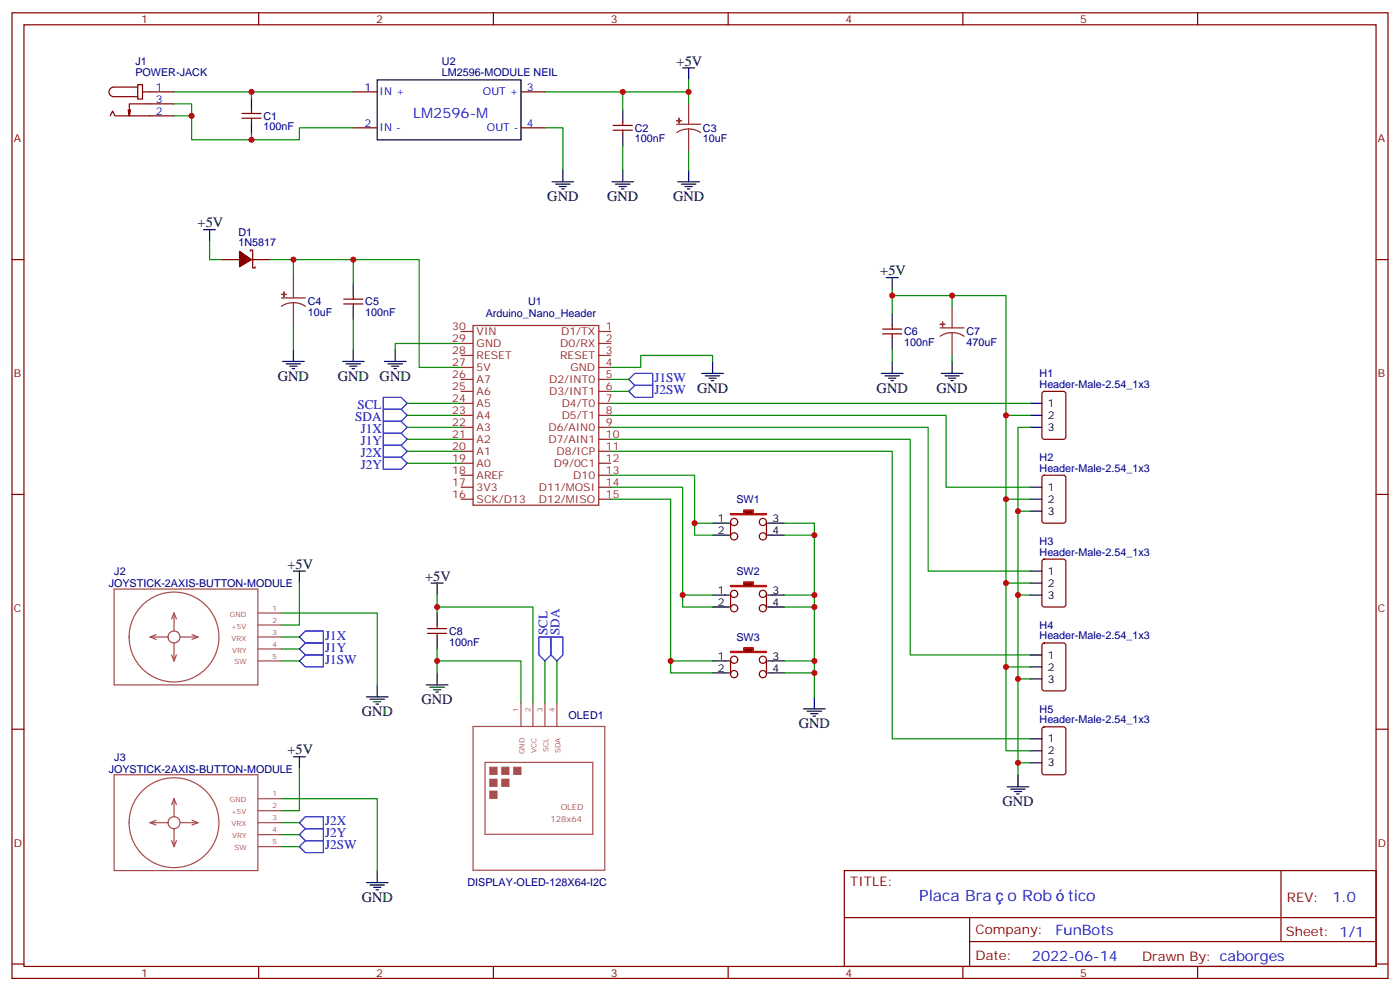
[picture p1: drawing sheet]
<svg xmlns="http://www.w3.org/2000/svg" width="412mm" height="292mm" viewBox="0 0 412 292" stroke-linecap="round" stroke-linejoin="round" font-family="sans-serif">
<g fill="none" stroke="#870000" stroke-width=".35">
<path d="M3.5 3.8h405.4v284.3h-405.4zM7.1 7.3h398.2v277.3h-398.2zM76.2 3.8v3.5M145.3 3.8v3.5M214.5 3.8v3.5M283.6 3.8v3.5M352.8 3.8v3.5M104.1 27.1h7M104.1 37.6h7M153.5 27.1h7M153.5 37.6h7M3.5 76.4h3.6"/>
<path d="M405.3 76.4h3.6M307.2 115.5l.4-.2h5.7l.6 .4 .1 13-.5 .6-5.9 .1-.6-.5-.1-12.9zM3.5 145.6h3.6M307.2 140.2l.4-.3h5.7l.6 .5 .1 13-.5 .6-5.9 .1-.6-.5-.1-12.9zM405.3 145.6h3.6M307.2 164.8l.4-.2h5.7l.6 .5 .1 12.9-.5 .7-5.9 .1-.6-.5-.1-13zM307.2 189.5l.4-.2h5.7l.6 .5 .1 12.9-.5 .7h-5.9l-.6-.4-.1-13zM3.5 214.7h3.6M307.2 214.2l.4-.2h5.7l.6 .5 .1 12.9-.5 .7h-5.9l-.6-.4-.1-13zM405.3 214.7h3.6M248.7 256.4h156.6v28.2h-156.6zM377.3 256.4v20.9"/>
<path d="M248.7 270.2h156.5M285.6 277.3h119.6M285.6 270.2v14.1M3.5 283.9h3.6M76.2 284.6v3.5M145.3 284.6v3.5M214.5 284.6v3.5M283.6 284.6v3.5M352.8 284.6v3.5M405.3 283.9h3.6"/>
</g>
<g fill="none" stroke="#8c2424" stroke-width=".35">
<path d="M199.3 36.6h7.1M202.8 38l1.9 .2 1.7 .9M202.8 38l-1.8 .2-1.7 .9M202.8 30.6v6M202.8 38v6.7M82.9 87.7h7.1M86.4 89.1l1.9 .3 1.7 .8M86.4 89.1l-1.8 .3-1.7 .8M86.4 81.7v6M86.4 89.1v6.7M135.8 97.6h3.5M139.3 95.8h37.1v53h-37.1z"/>
<path d="M176.4 97.6h3.5M276.9 96.6h7.1M280.5 98l1.8 .2 1.7 .8M280.5 98l-1.9 .2-1.7 .8M280.5 90.6v6M280.5 98v6.7M135.8 101.1h3.5M135.8 104.7h3.5M135.8 108.2h3.5M135.8 111.7h3.5M135.8 115.3h3.5M135.8 118.8h3.5"/>
<path d="M176.4 101.1h3.5M176.4 104.7h3.5M176.4 108.2h3.5M176.4 111.7h3.5M176.4 115.3h3.5M176.4 118.8h3.5M135.8 122.3h3.5M135.8 125.8h3.5M135.8 129.4h3.5M135.8 132.9h3.5M135.8 136.4h3.5M135.8 139.9h3.5"/>
<path d="M176.4 122.3h3.5M176.4 125.8h3.5M176.4 129.4h3.5M176.4 132.9h3.5M176.4 136.4h3.5M176.4 139.9h3.5M135.8 143.5h3.5M135.8 147h3.5M176.4 143.5h3.5M176.4 147h3.5"/>
</g>
<g fill="none" stroke="#000" stroke-width=".35">
<path d="M111.1 23.5h42.4v17.7h-42.4zM303.4 118.8h3.5M303.4 125.8h3.5M303.4 122.3h3.5M209.9 154.1h3.5M209.9 157.6h3.5M303.4 150.5h3.5M303.4 143.5h3.5M303.4 147h3.5M303.4 175.2h3.5M303.4 168.2h3.5M303.4 171.7h3.5"/>
<path d="M303.4 199.9h3.5M303.4 192.9h3.5M303.4 196.4h3.5M303.4 217.6h3.5M303.4 224.6h3.5M303.4 221.1h3.5"/>
</g>
<g fill="#8c2424" stroke="#8c2424" stroke-width=".35">
<path d="M276.9 95.5h1.4z"/>
<path d="M277.6 94.8l.1 1.4z"/>
<path d="M82.9 86.7h1.4z"/>
<path d="M83.6 86v1.4z"/>
<path d="M199.3 35.5l1.4 .1z"/>
<path d="M200 34.8l.1 1.4z"/>
</g>
<path d="M215.2 151.2h3.9v-1h2.8v1h3.9v.4h-10.6z" fill="#870000" stroke="#f00" stroke-width=".35"/>
<g fill="none" stroke="#870000" stroke-width=".35">
<path d="M215.2 153.7v4.2M225.8 153.7v4.2"/>
<circle cx="216.3" cy="153.7" r="1.06"/>
<circle cx="216.3" cy="157.9" r="1.06"/>
<circle cx="224.7" cy="153.7" r="1.06"/>
<circle cx="224.7" cy="157.9" r="1.06"/>
</g>
<path d="M213.4 154.1h1.4M213.4 157.6h1.4M226.1 154.1h5M226.1 157.6h5M209.9 175.2h3.5M209.9 178.8h3.5" fill="none" stroke="#000" stroke-width=".35"/>
<path d="M215.2 172.4h3.9v-1.1h2.8v1.1h3.9v.4h-10.6z" fill="#870000" stroke="#f00" stroke-width=".35"/>
<g fill="none" stroke="#870000" stroke-width=".35">
<path d="M215.2 174.9v4.2M225.8 174.9v4.2"/>
<circle cx="216.3" cy="174.9" r="1.06"/>
<circle cx="216.3" cy="179.1" r="1.06"/>
<circle cx="224.7" cy="174.9" r="1.06"/>
<circle cx="224.7" cy="179.1" r="1.06"/>
</g>
<path d="M213.4 175.2h1.4M213.4 178.8h1.4M226.1 175.2h5M226.1 178.8h5M209.9 194.6h3.5M209.9 198.2h3.5" fill="none" stroke="#000" stroke-width=".35"/>
<path d="M215.2 191.8h3.9v-1.1h2.8v1.1h3.9v.4h-10.6z" fill="#870000" stroke="#f00" stroke-width=".35"/>
<g fill="none" stroke="#870000" stroke-width=".35">
<path d="M32.5 34.1l.7-1.4 .7 1.4h17.3M38.5 32.3l-.4 1.8M40.6 24.9h1.4v4.3h-1.4zM40.6 25.6h-7.1a1.41 1.41 0 0 0-1.4 1.5 1.41 1.41 0 0 0 1.4 1.4h7.1M42 27.1h9.2M51.2 30.6h-13.1v3.5l-.4-1.8M71.3 34.8h5.6M71.3 33.4h5.6M74.1 32.3v1.1M74.1 34.8v1.1M180.6 38.3h5.7M180.6 36.9h5.7"/>
<path d="M183.4 35.9v1M183.4 38.3v1.1M65.3 76.4h5.3M73.7 74v-.4h.7v5.3h.7v-.3M74.1 76.4h5.3M101.2 89.5h5.7M101.2 88.1h5.7M104.1 87v1.1M104.1 89.5v1.1M260 98.3h5.6M260 96.9h5.6M262.8 95.8v1.1"/>
<path d="M262.8 98.3v1.1M125.9 186.5h5.7M125.9 185.1h5.7M128.8 184v1.1M128.8 186.5v1.1M215.2 194.3v4.2M225.8 194.3v4.2"/>
<circle cx="216.3" cy="198.5" r="1.06"/>
<circle cx="216.3" cy="194.3" r="1.06"/>
<circle cx="224.7" cy="198.5" r="1.06"/>
<circle cx="224.7" cy="194.3" r="1.06"/>
</g>
<g fill="none" stroke="#000" stroke-width=".35">
<path d="M74.1 28.8v3.5M74.1 35.9v3.5M183.4 32.3v3.6M183.4 39.4v3.5M201.1 20h3.5M202.8 20v3.5M162.6 53.5h6.4M163.7 54.2h4.2M164.7 54.9h2.2M165.5 55.6h.7M165.8 50v3.5M180.3 53.5h6.3"/>
<path d="M181.3 54.2h4.3M182.4 54.9h2.1M183.1 55.6h.7M183.4 50v3.5M199.7 53.5h6.3M200.7 54.2h4.3M201.8 54.9h2.1M202.5 55.6h.7M202.8 50v3.5M60 67.6h3.5M61.7 67.6v3.6M104.1 83.5v3.5"/>
<path d="M104.1 90.6v3.5M261.1 81.7h3.5M262.8 81.7v3.6M262.8 92.3v3.5M262.8 99.4v3.5M83.3 106.4h6.3M84.3 107.1h4.2M85.4 107.8h2.1M86.1 108.5h.7M86.4 102.9v3.5M100.9 106.4h6.3M102 107.1h4.2"/>
<path d="M103 107.8h2.1M103.7 108.5h.7M104.1 102.9v3.5M113.2 106.4h6.4M114.3 107.1h4.2M115.4 107.8h2.1M116.1 108.5h.7M116.4 102.9v3.5M206.7 110h6.4M207.8 110.7h4.2M208.8 111.4h2.2M209.5 112.1h.8"/>
<path d="M209.9 106.4v3.6M259.6 110h6.4M260.7 110.7h4.2M261.8 111.4h2.1M262.5 112.1h.7M262.8 106.4v3.6M277.3 110h6.3M278.3 110.7h4.3M279.4 111.4h2.1M280.1 112.1h.7M280.5 106.4v3.6M86.4 168.2h3.6"/>
<path d="M88.2 168.2v3.5M127 171.7h3.5M128.8 171.7v3.5M128.8 180.5v3.5M128.8 187.6v3.5M128.8 198.2v3.5M213.4 194.6h1.4M213.4 198.2h1.4M226.1 194.6h5M226.1 198.2h5M107.9 205.2h6.4M109 205.9h4.2"/>
<path d="M110.1 206.6h2.1M110.8 207.3h.7M111.1 201.7v3.5M125.6 201.7h6.3M126.6 202.4h4.3M127.7 203.1h2.1M128.4 203.8h.7M236.7 208.7h6.4M237.8 209.4h4.2M238.8 210.1h2.1M239.5 210.9h.7M239.9 205.2v3.5"/>
<path d="M86.4 222.8h3.6M88.2 222.8v3.6M296.7 231.7h6.3M297.7 232.4h4.3M298.8 233.1h2.1M299.5 233.8h.7M299.9 228.1v3.6M107.9 259.9h6.4M111.1 256.4v3.5M109 260.6h4.2M110.1 261.3h2.1M110.8 262h.7"/>
</g>
<g fill="none" stroke="#a64a4a" stroke-width=".35">
<path d="M33.6 173.5h42.4v28.2h-42.4zM44.2 187.6h5.3M44.2 187.6l1.8 .7M46 186.9l-1.8 .7M50.6 192.9l.7 1.7M51.3 180.5v5.3M51.3 189.3v5.3M51.3 180.5l.7 1.8M51.3 180.5l-.7 1.8M52 192.9l-.7 1.7M53 187.6h5.3M56.6 186.9l1.7 .7"/>
<path d="M58.3 187.6l-1.7 .7M76 180.5h6.9M76 184h6.9M76 187.6h6.9M76 191.1h6.9M76 194.6h6.9M139.3 213.9h38.9v42.4h-38.9zM153.5 207v6.9M157 207v6.9M160.5 207v6.9M164 207v6.9M33.6 228.1h42.4v28.3h-42.4z"/>
<path d="M51.3 235.2v5.3M51.3 235.2l.7 1.8M51.3 235.2l-.7 1.8M76 235.2h6.9M76 238.7h6.9M142.9 224.5h31.7v21.2h-31.7zM44.2 242.3h5.3M44.2 242.3l1.8 .7M46 241.5l-1.8 .8M50.6 247.5l.7 1.8M51.3 244v5.3M52 247.5l-.7 1.8"/>
<path d="M53 242.3h5.3M56.6 241.5l1.7 .8M58.3 242.3l-1.7 .7M76 242.3h6.9M76 245.8h6.9M76 249.3h6.9"/>
<circle cx="51.3" cy="187.6" r="1.76"/>
<circle cx="51.3" cy="187.6" r="13.2"/>
<circle cx="51.3" cy="242.3" r="1.76"/>
<circle cx="51.3" cy="242.3" r="13.2"/>
</g>
<g fill="#a64a4a" stroke="#a64a4a" stroke-width=".29">
<path d="M144.3 225.9h2.1v2.1h-2.1z"/>
<path d="M147.8 225.9h2.1v2.1h-2.1z"/>
<path d="M144.3 229.4h2.1v2.2h-2.1z"/>
<path d="M151.3 225.9h2.2v2.1h-2.2z"/>
<path d="M144.3 233h2.1v2.1h-2.1z"/>
<path d="M147.8 229.4h2.1v2.2h-2.1z"/>
</g>
<g fill="none" stroke="#008700" stroke-width=".35">
<path d="M51.2 30.6h5.2v10.6h31.8v-3.6h15.9M51.2 27.1h52.9M51.2 34.1h5.2M74.1 27.1v1.7M74.1 39.4v1.8M160.5 37.6h5.3v12.4M160.5 27.1h42.3M183.4 27.1v5.2M202.8 23.5v7.1M183.4 42.9v7.1M202.8 44.7v5.3M61.7 71.2v5.2h3.6"/>
<path d="M79.4 76.4h7v5.3M86.4 76.4h37.1v31.8h12.3M104.1 76.4v7.1M86.4 95.8v7.1M104.1 94.1v8.8M262.8 87h33.5v35.3h7.1M262.8 85.3v7M280.5 87v3.6M119.9 118.8h15.9M135.8 101.1h-19.4v1.8M179.9 118.8h123.5M179.9 111.7h5.3"/>
<path d="M179.9 115.3h5.3M209.9 106.4v-1.7h-21.2v3.5h-8.8M262.8 102.9v3.5M280.5 104.7v1.7M119.9 122.3h15.9M119.9 125.8h15.9M119.9 129.4h15.9M119.9 132.9h15.9M119.9 136.4h15.9M179.9 122.3h98.8v21.2h24.7M179.9 125.8h93.5v42.4h30M179.9 129.4h88.2v63.5h35.3"/>
<path d="M179.9 132.9h82.9v84.7h40.6M179.9 139.9h24.7v17.7h5.3M296.3 122.3v98.8h7.1M303.4 125.8h-3.5v102.3M179.9 143.5h21.2v31.7h8.8M179.9 147h17.7v47.6h12.3M204.6 154.1h5.3M231.1 154.1h8.8v51.1M231.1 157.6h8.8M296.3 147h7.1M299.9 150.5h3.5M88.2 171.7v12.3h-5.3"/>
<path d="M128.8 178.8h28.2v28.2M128.8 175.2v5.3M201.1 175.2v3.6h8.8M231.1 175.2h8.8M231.1 178.8h8.8M296.3 171.7h7.1M299.9 175.2h3.5M82.9 180.5h28.2v21.2M82.9 194.6h5.3M82.9 187.6h5.3M82.9 191.1h5.3M128.8 194.6h24.7v12.4"/>
<path d="M128.8 191.1v7.1M160.5 194.6v12.4M164 194.6v12.4M197.6 194.6v3.6h12.3M231.1 194.6h8.8M231.1 198.2h8.8M296.3 196.4h7.1M299.9 199.9h3.5M82.9 235.2h28.2v21.2M88.2 226.4v12.3h-5.3M299.9 224.6h3.5M82.9 242.3h5.3"/>
<path d="M82.9 245.8h5.3M82.9 249.3h5.3"/>
</g>
<g fill="none" stroke="#00f" stroke-width=".35">
<path d="M112.9 117h5.3l1.7 1.8-1.7 1.7h-5.3zM185.2 111.7l1.8-1.7h5.3v3.5h-5.3zM185.2 115.3l1.8-1.8h5.3v3.5h-5.3zM112.9 120.5h5.3l1.7 1.8-1.7 1.8h-5.3zM112.9 127.6h5.3l1.7 1.8-1.7 1.7h-5.3zM112.9 124.1h5.3l1.7 1.7-1.7 1.8h-5.3zM112.9 131.1h5.3l1.7 1.8-1.7 1.8h-5.3zM112.9 134.7h5.3l1.7 1.7-1.7 1.8h-5.3zM88.2 187.6l1.8-1.8h5.2v3.5h-5.2zM88.2 191.1l1.8-1.8h5.2v3.6h-5.2zM88.2 194.6l1.8-1.7h5.2v3.5h-5.2zM158.7 187.6h3.6v5.3l-1.8 1.7-1.8-1.7z"/>
<path d="M162.3 187.6h3.5v5.3l-1.8 1.7-1.7-1.7zM88.2 249.3l1.8-1.8h5.2v3.6h-5.2zM88.2 245.8l1.8-1.8h5.2v3.5h-5.2zM88.2 242.3l1.8-1.8h5.2v3.5h-5.2z"/>
</g>
<path d="M70.6 74l3.5 2.4-3.5 2.2z" fill="#870000" stroke="#870000" stroke-width=".35"/>
<g fill="#c00">
<circle cx="74.1" cy="41.2" r=".88"/>
<circle cx="74.1" cy="27.1" r=".88"/>
<circle cx="202.8" cy="27.1" r=".88"/>
<circle cx="183.4" cy="27.1" r=".88"/>
<circle cx="299.9" cy="224.6" r=".88"/>
<circle cx="299.9" cy="199.9" r=".88"/>
<circle cx="299.9" cy="175.2" r=".88"/>
<circle cx="299.9" cy="150.5" r=".88"/>
<circle cx="296.3" cy="122.3" r=".88"/>
<circle cx="296.3" cy="196.4" r=".88"/>
<circle cx="296.3" cy="171.7" r=".88"/>
<circle cx="296.3" cy="147" r=".88"/>
<circle cx="128.8" cy="194.6" r=".88"/>
<circle cx="104.1" cy="76.4" r=".88"/>
<circle cx="128.8" cy="178.8" r=".88"/>
<circle cx="239.9" cy="157.6" r=".88"/>
<circle cx="239.9" cy="175.2" r=".88"/>
<circle cx="239.9" cy="178.8" r=".88"/>
<circle cx="239.9" cy="194.6" r=".88"/>
<circle cx="239.9" cy="198.2" r=".88"/>
<circle cx="201.1" cy="175.2" r=".88"/>
<circle cx="197.6" cy="194.6" r=".88"/>
<circle cx="262.8" cy="87" r=".88"/>
<circle cx="280.5" cy="87" r=".88"/>
<circle cx="56.4" cy="34.1" r=".88"/>
<circle cx="86.4" cy="76.4" r=".88"/>
<circle cx="204.6" cy="154.1" r=".88"/>
</g>
<g font-size="4.6" fill="#00f">
<text x="270.8" y="265.4">Placa Bra</text>
<text x="296.8" y="265.4">o Rob</text>
<text x="314.6" y="265.4">tico</text>
</g>
<g font-size="4.2">
<text x="199.3" y="19.3">+5V</text>
<text x="161.2" y="59.2">GND</text>
<text x="178.9" y="59.2">GND</text>
<text x="198.3" y="59.2">GND</text>
<text x="58.2" y="66.9">+5V</text>
<text x="259.3" y="81">+5V</text>
<text x="81.8" y="112.1">GND</text>
<text x="99.5" y="112.1">GND</text>
<text x="111.8" y="112.1">GND</text>
<text x="205.3" y="115.6">GND</text>
<text x="258.2" y="115.6">GND</text>
<text x="275.9" y="115.6">GND</text>
<text x="84.7" y="167.5">+5V</text>
<text x="125.2" y="171">+5V</text>
<text x="124.2" y="207.3">GND</text>
<text x="106.5" y="210.9">GND</text>
<text x="235.3" y="214.4">GND</text>
<text x="84.7" y="222.1">+5V</text>
<text x="295.3" y="237.3">GND</text>
<text x="106.5" y="265.5">GND</text>
</g>
<g font-size="4.2" fill="#00f">
<text x="121.7" y="34.8">LM2596-M</text>
<text x="392.5" y="265.6">1.0</text>
<text x="310.9" y="275.2">FunBots</text>
<text x="304" y="283">2022-06-14</text>
</g>
<g font-size="3.9" fill="#00f">
<text x="192.8" y="112.5">J1SW</text>
<text x="192.8" y="116">J2SW</text>
<text x="104.6" y="124.1">SDA</text>
<text x="105.3" y="120.5">SCL</text>
<text x="106.3" y="131.1">J1Y</text>
<text x="106.3" y="127.6">J1X</text>
<text x="106.3" y="134.7">J2X</text>
<text x="106.3" y="138.2">J2Y</text>
<text x="95.8" y="188.4">J1X</text>
<text x="95.8" y="191.9">J1Y</text>
<text x="161.2" y="187" transform="rotate(-90 161.2 187)">SCL</text>
<text x="164.8" y="187" transform="rotate(-90 164.8 187)">SDA</text>
<text x="95.8" y="195.4">J1SW</text>
<text x="95.8" y="243">J2X</text>
<text x="95.8" y="250.1">J2SW</text>
<text x="95.8" y="246.6">J2Y</text>
</g>
<g font-size="3.9" fill="#800">
<text x="250.5" y="260.9">TITLE:</text>
<text x="379.1" y="265.6">REV:</text>
<text x="287.4" y="275.1">Company:</text>
<text x="378.7" y="275.8">Sheet: 1/1</text>
<text x="287.4" y="282.8">Date:</text>
<text x="336.4" y="282.9">Drawn By: caborges</text>
</g>
<g font-size="3.2" fill="#800">
<text x="41.6" y="6.8">1</text>
<text x="110.8" y="6.8">2</text>
<text x="179.9" y="6.8">3</text>
<text x="249.1" y="6.8">4</text>
<text x="318.2" y="6.8">5</text>
<text x="4.1" y="41.9">A</text>
<text x="405.9" y="41.9">A</text>
<text x="4.1" y="111">B</text>
<text x="405.9" y="111">B</text>
<text x="4.1" y="180.2">C</text>
<text x="405.9" y="180.2">C</text>
<text x="4.1" y="249.3">D</text>
<text x="405.9" y="249.3">D</text>
<text x="41.6" y="287.6">1</text>
<text x="110.8" y="287.6">2</text>
<text x="179.9" y="287.6">3</text>
<text x="249.1" y="287.6">4</text>
<text x="318.2" y="287.6">5</text>
</g>
<g font-size="3.2" fill="#000080">
<text x="39.9" y="22.4">POWER-JACK</text>
<text x="39.9" y="19.3">J1</text>
<text x="130.2" y="22.4">LM2596-MODULE NEIL</text>
<text x="130.2" y="19.3">U2</text>
<text x="77.6" y="35.3">C1</text>
<text x="77.6" y="38.4">100nF</text>
<text x="187" y="41.9">100nF</text>
<text x="187" y="38.8">C2</text>
<text x="207.1" y="41.9">10uF</text>
<text x="207.1" y="38.8">C3</text>
<text x="70.2" y="69.4">D1</text>
<text x="70.2" y="72.6">1N5817</text>
<text x="90.7" y="89.9">C4</text>
<text x="107.6" y="89.9">C5</text>
<text x="155.6" y="89.8">U1</text>
<text x="90.7" y="93.1">10uF</text>
<text x="107.6" y="93.1">100nF</text>
<text x="143.1" y="93.4">Arduino_Nano_Header</text>
<text x="266.3" y="101.9">100nF</text>
<text x="266.3" y="98.8">C6</text>
<text x="284.7" y="101.9">470uF</text>
<text x="284.7" y="98.8">C7</text>
<text x="306.2" y="111">H1</text>
<text x="306.2" y="114.2">Header-Male-2.54_1x3</text>
<text x="306.2" y="135.7">H2</text>
<text x="306.2" y="138.9">Header-Male-2.54_1x3</text>
<text x="216.9" y="148.1">SW1</text>
<text x="306.2" y="160.4">H3</text>
<text x="306.2" y="163.6">Header-Male-2.54_1x3</text>
<text x="32" y="172.9">JOYSTICK-2AXIS-BUTTON-MODULE</text>
<text x="33.7" y="169.3">J2</text>
<text x="216.9" y="169.3">SW2</text>
<text x="306.2" y="185.1">H4</text>
<text x="132.3" y="190.1">100nF</text>
<text x="132.3" y="186.9">C8</text>
<text x="216.9" y="188.7">SW3</text>
<text x="306.2" y="188.3">Header-Male-2.54_1x3</text>
<text x="306.2" y="209.8">H5</text>
<text x="167.5" y="211.6">OLED1</text>
<text x="306.2" y="213">Header-Male-2.54_1x3</text>
<text x="32" y="227.6">JOYSTICK-2AXIS-BUTTON-MODULE</text>
<text x="33.7" y="224">J3</text>
<text x="137.7" y="261">DISPLAY-OLED-128X64-I2C</text>
</g>
<g font-size="3.2" fill="#00f">
<text x="45.9" y="26.7">1</text>
<text x="107.3" y="26.7">1</text>
<text x="111.8" y="28.1">IN +</text>
<text x="142.3" y="28.1">OUT +</text>
<text x="155.2" y="26.7">3</text>
<text x="45.9" y="33.8">2</text>
<text x="45.9" y="30.2">3</text>
<text x="107.3" y="37.3">2</text>
<text x="111.8" y="38.7">IN -</text>
<text x="143.4" y="38.7">OUT -</text>
<text x="155.2" y="37.3">4</text>
</g>
<g font-size="3.2" fill="#8d2323">
<text x="133.2" y="97.3">30</text>
<text x="133.2" y="100.8">29</text>
<text x="140.4" y="98.7">VIN</text>
<text x="165.3" y="98.7">D1/TX</text>
<text x="178.5" y="97.3">1</text>
<text x="178.5" y="100.8">2</text>
<text x="133.2" y="107.8">27</text>
<text x="133.2" y="104.3">28</text>
<text x="140.4" y="105.7">RESET</text>
<text x="140.4" y="102.2">GND</text>
<text x="165" y="105.7">RESET</text>
<text x="165" y="102.2">D0/RX</text>
<text x="178.5" y="104.3">3</text>
<text x="178.5" y="107.8">4</text>
<text x="133.2" y="111.4">26</text>
<text x="140.4" y="112.8">A7</text>
<text x="140.4" y="109.3">5V</text>
<text x="161.7" y="112.8">D2/INT0</text>
<text x="168" y="109.3">GND</text>
<text x="178.5" y="111.4">5</text>
<text x="133.2" y="118.4">24</text>
<text x="133.2" y="114.9">25</text>
<text x="140.4" y="119.8">A5</text>
<text x="140.4" y="116.3">A6</text>
<text x="161.7" y="116.3">D3/INT1</text>
<text x="165.5" y="119.8">D4/T0</text>
<text x="178.5" y="114.9">6</text>
<text x="178.5" y="118.4">7</text>
<text x="133.2" y="125.5">22</text>
<text x="133.2" y="122">23</text>
<text x="140.4" y="123.4">A4</text>
<text x="165.5" y="123.4">D5/T1</text>
<text x="178.5" y="122">8</text>
<text x="178.5" y="125.5">9</text>
<text x="133.2" y="129">21</text>
<text x="140.4" y="130.4">A2</text>
<text x="140.4" y="126.9">A3</text>
<text x="161.5" y="126.9">D6/AIN0</text>
<text x="161.5" y="130.4">D7/AIN1</text>
<text x="178.5" y="129">10</text>
<text x="133.2" y="132.5">20</text>
<text x="133.2" y="136.1">19</text>
<text x="140.4" y="133.9">A1</text>
<text x="140.4" y="137.5">A0</text>
<text x="163.2" y="137.5">D9/0C1</text>
<text x="164" y="133.9">D8/ICP</text>
<text x="178.5" y="132.5">11</text>
<text x="178.5" y="136.1">12</text>
<text x="133.2" y="143.1">17</text>
<text x="133.2" y="139.6">18</text>
<text x="140.4" y="141">AREF</text>
<text x="168.9" y="141">D10</text>
<text x="178.5" y="139.6">13</text>
<text x="178.5" y="143.1">14</text>
<text x="133.2" y="146.6">16</text>
<text x="140.4" y="148.1">SCK/D13</text>
<text x="140.4" y="144.5">3V3</text>
<text x="158.7" y="144.5">D11/MOSI</text>
<text x="158.7" y="148.1">D12/MISO</text>
<text x="178.5" y="146.6">15</text>
</g>
<g font-size="3.2">
<text x="308.7" y="119.8">1</text>
<text x="308.7" y="123.4">2</text>
<text x="308.7" y="126.9">3</text>
<text x="308.7" y="144.5">1</text>
<text x="308.7" y="148.1">2</text>
<text x="211.4" y="153.7">1</text>
<text x="227.5" y="153.7">3</text>
<text x="308.7" y="151.6">3</text>
<text x="211.4" y="157.2">2</text>
<text x="227.5" y="157.2">4</text>
<text x="308.7" y="169.2">1</text>
<text x="308.7" y="172.8">2</text>
<text x="211.4" y="174.9">1</text>
<text x="211.4" y="178.4">2</text>
<text x="227.5" y="174.9">3</text>
<text x="227.5" y="178.4">4</text>
<text x="308.7" y="176.3">3</text>
<text x="211.4" y="194.3">1</text>
<text x="211.4" y="197.8">2</text>
<text x="227.5" y="194.3">3</text>
<text x="227.5" y="197.8">4</text>
<text x="308.7" y="193.9">1</text>
<text x="308.7" y="197.4">2</text>
<text x="308.7" y="201">3</text>
<text x="308.7" y="218.6">1</text>
<text x="308.7" y="225.7">3</text>
<text x="308.7" y="222.1">2</text>
</g>
<g font-size="2.5" fill="#a54b4b">
<text x="165.2" y="238.6">OLED</text>
<text x="162.2" y="242.1">128x64</text>
</g>
<g font-size="2.1" fill="#a54b4b">
<text x="80.2" y="179.8">1</text>
<text x="67.7" y="181.6">GND</text>
<text x="68.1" y="185.1">+5V</text>
<text x="80.2" y="183.3">2</text>
<text x="68.2" y="188.6">VRX</text>
<text x="80.2" y="186.9">3</text>
<text x="80.2" y="190.4">4</text>
<text x="68.4" y="192.1">VRY</text>
<text x="69.1" y="195.7">SW</text>
<text x="80.2" y="193.9">5</text>
<text x="152.8" y="209.6" transform="rotate(-90 152.8 209.6)">1</text>
<text x="156.3" y="209.6" transform="rotate(-90 156.3 209.6)">2</text>
<text x="159.8" y="209.6" transform="rotate(-90 159.8 209.6)">3</text>
<text x="163.3" y="209.6" transform="rotate(-90 163.3 209.6)">4</text>
<text x="158" y="221.7" transform="rotate(-90 158 221.7)">VCC</text>
<text x="161.6" y="221.4" transform="rotate(-90 161.6 221.4)">SCL</text>
<text x="165.1" y="221.8" transform="rotate(-90 165.1 221.8)">SDA</text>
<text x="154.5" y="222.1" transform="rotate(-90 154.5 222.1)">GND</text>
<text x="67.7" y="236.2">GND</text>
<text x="68.1" y="239.8">+5V</text>
<text x="80.2" y="234.5">1</text>
<text x="80.2" y="238">2</text>
<text x="68.2" y="243.3">VRX</text>
<text x="80.2" y="241.6">3</text>
<text x="80.2" y="245.1">4</text>
<text x="68.4" y="246.8">VRY</text>
<text x="69.1" y="250.3">SW</text>
<text x="80.2" y="248.6">5</text>
</g>
</svg>
